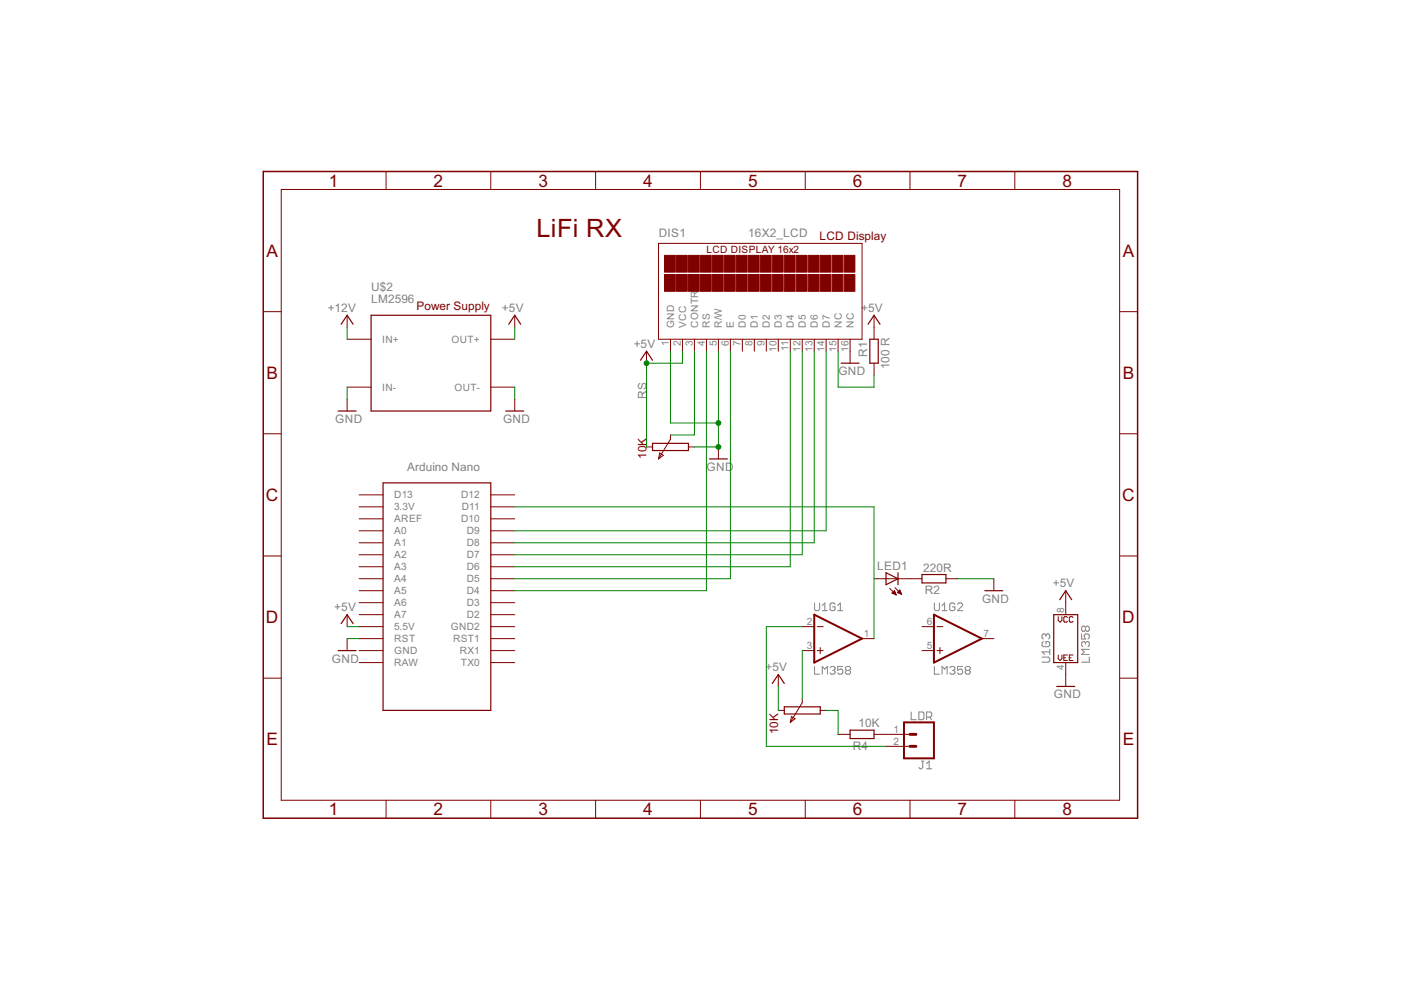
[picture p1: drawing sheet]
<svg xmlns="http://www.w3.org/2000/svg" width="297mm" height="210mm" viewBox="0 0 297 210" stroke-linecap="round" stroke-linejoin="round" font-family="sans-serif">
<g fill="none" stroke="#808080" stroke-width=".21">
<path d="M172.7 127.8v1.4l.3 .3h.5l.3-.3v-1.4M174.3 129.5h1.1M174.3 128.4l.6-.6v1.7M177.1 128.1l-.3-.3h-.5l-.3 .3v1.1l.3 .3h.5l.3-.3v-.5h-.6M177.6 129.5h1.1M177.6 128.4l.6-.6v1.7M198.1 127.8v1.4l.3 .3h.5l.3-.3v-1.4M199.7 129.5h1.1M199.7 128.4l.6-.6v1.7M202.5 128.1l-.3-.3h-.6l-.2 .3v1.1l.2 .3h.6l.3-.3v-.5h-.6M203 128.1l.3-.3h.5l.3 .3v.3l-1.1 1.1h1.1M220.9 139.3h1.4l.3 .3v.5l-.3 .3h-1.4"/>
<path d="M221.2 136l-.3 .3v.6l.3 .2h1.1l.3-.2v-.6l-.3-.3h-.5v.6M221.8 134.7l.2-.3h.3l.3 .3v.5l-.3 .3M221.8 134.7l-.3-.3h-.3l-.3 .3v.5l.3 .3M221.8 134.7v.2M222.6 137.7v1.1M222.6 138.2h-1.7l.6 .6M229.3 134.4v1.1h.8l-.2-.6v-.2l.2-.3h.6l.2 .3v.5l-.2 .3M230.1 136.3l-.2-.3h-.3l-.3 .3v.6l.3 .2M230.1 136.3l.3-.3h.3l.2 .3v.6l-.2 .2M230.1 133l.3-.2h.3l.2 .2v.6l-.2 .3h-.3l-.3-.3M230.1 133l-.2-.2h-.3l-.3 .2v.6l.3 .3h.3l.2-.3M230.1 133v.6"/>
<path d="M230.1 136.3v.3M230.9 139.3v1.1h-1.6M230.9 137.7h-1.6l.6 .5-.6 .6h1.6M172.7 141.3v1.6h1.1M174.3 142.9v-1.6l.6 .6 .5-.6v1.6M176 141.6l.3-.3h.5l.3 .3v.3l-.3 .2M176.5 142.1h.3M176.8 142.1l.3 .3v.3l-.3 .2h-.5l-.3-.2M178.7 141.3h-1.1v.8l.6-.2h.2l.3 .2v.6l-.3 .2h-.5l-.3-.2M179.5 142.1l-.3 .3v.3l.3 .2h.6l.2-.2v-.3l-.2-.3M179.5 142.1l-.3-.2v-.3l.3-.3h.6l.2 .3v.3l-.2 .2M179.5 142.1h.6"/>
<path d="M193.2 151v1.6h1.1M194.8 151h.8l.3 .2v1.1l-.3 .3h-.8zM196.4 152h.9l.2-.2v-.6l-.2-.2h-.9v1.6M197 152l.5 .6M198.1 141.3v1.6h1.1M199.7 142.9v-1.6l.6 .6 .5-.6v1.6M201.4 141.6l.2-.3h.6l.3 .3v.3l-.3 .2M201.9 142.1h.3M202.2 142.1l.3 .3v.3l-.3 .2h-.6l-.2-.2M204.1 141.3h-1.1v.8l.8-.2 .3 .2v.6l-.3 .2h-.5l-.3-.2M204.9 142.1l-.3 .3v.3l.3 .2h.6l.2-.2v-.3l-.2-.3M204.9 142.1l-.3-.2v-.3l.3-.3h.6l.2 .3v.3l-.2 .2"/>
<path d="M204.9 142.1h.6M195.4 161.4h.5M195.6 161.4v1.3l-.2 .3h-.3l-.3-.3M196.4 163h1.1M196.4 161.9l.6-.5v1.6"/>
</g>
<path d="M55.8 36.4h185.4v137.1h-185.4z" fill="none" stroke="#800000" stroke-width=".32"/>
<g fill="none" stroke="#800000" stroke-width=".21">
<path d="M81.9 36.4v3.8M104.1 36.4v3.8M126.3 36.4v3.8M148.5 36.4v3.8M170.7 36.4v3.8M192.9 36.4v3.8M215.2 36.4v3.8M59.6 40.2h177.8v129.5h-177.8zM139.6 51.6h43.2v20.3h-43.2zM55.8 66.1h3.8M73.6 71.9h5.1M73.6 66.8v2.6"/>
<path d="M104.1 71.9h5M109.1 66.8v2.6M137.1 74.5v2.5M142.2 71.9v2.6M144.7 71.9v2.6M147.2 71.9v2.6M149.8 71.9v2.6M152.3 71.9v2.6M154.9 71.9v2.6M157.4 71.9v2.6M159.9 71.9v2.6M162.5 71.9v2.6"/>
<path d="M165 71.9v2.6M167.6 71.9v2.6M170.1 71.9v2.6M172.6 71.9v2.6M175.2 71.9v2.6M177.7 71.9v2.6M180.2 71.9v5.1M185.3 66.8v5.1M185.3 77v2.5M237.4 66.1h3.8M55.8 92h3.8M73.6 84.6v2.5"/>
<path d="M73.6 82.1h5.1M104.1 82.1h5M109.1 84.6v2.5M137.1 94.8h1.2M139.9 96l.7 .5-1 .8zM142.2 92.2v.9l-2.6 4.2M146 94.8h1.2M152.3 94.8v2.5M237.4 92h3.8M55.8 117.9h3.8M76.1 107.5h5.1M76.1 110h5.1"/>
<path d="M76.1 117.6h5.1M76.1 115.1h5.1M76.1 112.5h5.1M76.1 104.9h5.1M104.1 107.5h5M104.1 110h5M104.1 117.6h5M104.1 115.1h5M104.1 112.5h5M104.1 104.9h5M237.4 117.9h3.8M73.6 130.3v2.6"/>
<path d="M73.6 135.4v2.5M76.1 137.9h5.1M76.1 135.4h5.1M76.1 132.9h5.1M76.1 130.3h5.1M76.1 127.8h5.1M76.1 125.2h5.1M76.1 122.7h5.1M76.1 120.2h5.1M104.1 137.9h5M104.1 135.4h5M104.1 132.9h5"/>
<path d="M104.1 130.3h5M104.1 127.8h5M104.1 125.2h5M104.1 122.7h5M104.1 120.2h5M170.1 137.9h2.5M170.1 132.9h2.5M173.3 137.9h1.2M173.3 132.9h1.2M173.9 137.3v1.3M182.8 135.4h2.5M185.3 122.7h10.2"/>
<path d="M188.6 124.7l1.4 1.4M189.1 125.8l.9 .3M189.1 125.7h.7M189.3 125.6h.5M189.4 125.8h.5M189.4 125.5h.3M189.5 125.4h.2M189.6 125.2h.1M189.6 125.2l-.5 .6M189.6 125.2l.4 .9M189.6 126h.3M189.8 124.6l1.4 1.4"/>
<path d="M189.9 126.1h.1M190.3 125.6l.9 .4M190.3 125.6h.7M190.4 125.5h.5M190.5 125.7h.6M190.5 125.4h.4M190.6 125.2h.2M190.8 125.1l-.5 .5M190.8 125.1l.4 .9M190.8 125.1h.1M190.8 125.8h.3M191.1 126h.1"/>
<path d="M195.5 137.9h2.5M195.5 132.9h2.5M198.6 137.9h1.3M198.6 132.9h1.3M199.3 137.3v1.3M200.6 122.7h2.5M208.2 135.4h2.5M210.7 122.7v2.5M224.4 130.7v.8l.4 .4 .3-.4v-.8M224.4 138.9v.8l.4 .3 .3-.3v-.8M225.6 139.5h.3M226 125.2v5.1"/>
<path d="M226.3 138.9h-.7v1.1h.7M226.3 130.9l-.2-.2h-.4l-.1 .2v.8l.1 .2h.4l.2-.2M226.7 139.5h.4M227.5 138.9h-.8v1.1h.8M227.5 130.9l-.2-.2h-.4l-.2 .2v.8l.2 .2h.4l.2-.2M55.8 143.8h3.8M76.1 140.5h5.1M104.1 140.5h5M165 143v2.5M165 150.6h1.3M167.8 151.9l.8 .5-1 .8zM170.1 148.1v.9l-2.5 4.2"/>
<path d="M173.9 150.6h1.3M177.7 155.7h2.5M185.3 155.7h7.6M187.9 158.2h5M226 140.5v5M237.4 143.8h3.8M81.9 169.7v3.8M104.1 169.7v3.8M126.3 169.7v3.8M148.5 169.7v3.8M170.7 169.7v3.8M192.9 169.7v3.8"/>
<path d="M215.2 169.7v3.8"/>
</g>
<g fill="#800000" stroke="#800000" stroke-width=".21">
<path d="M140.9 54.1h2.3v3.6h-2.3z"/>
<path d="M140.9 58.2h2.3v3.6h-2.3z"/>
<path d="M143.4 54.1h2.3v3.6h-2.3z"/>
<path d="M143.4 58.2h2.3v3.6h-2.3z"/>
<path d="M146 54.1h2.3v3.6h-2.3z"/>
<path d="M146 58.2h2.3v3.6h-2.3z"/>
<path d="M148.5 54.1h2.3v3.6h-2.3z"/>
<path d="M148.5 58.2h2.3v3.6h-2.3z"/>
<path d="M151 54.1h2.3v3.6h-2.3z"/>
<path d="M151 58.2h2.3v3.6h-2.3z"/>
<path d="M153.6 54.1h2.3v3.6h-2.3z"/>
<path d="M153.6 58.2h2.3v3.6h-2.3z"/>
<path d="M156.1 54.1h2.3v3.6h-2.3z"/>
<path d="M156.1 58.2h2.3v3.6h-2.3z"/>
<path d="M158.7 54.1h2.3v3.6h-2.3z"/>
<path d="M158.7 58.2h2.3v3.6h-2.3z"/>
<path d="M161.2 54.1h2.3v3.6h-2.3z"/>
<path d="M161.2 58.2h2.3v3.6h-2.3z"/>
<path d="M163.7 54.1h2.3v3.6h-2.3z"/>
<path d="M163.7 58.2h2.3v3.6h-2.3z"/>
<path d="M166.3 54.1h2.3v3.6h-2.3z"/>
<path d="M166.3 58.2h2.3v3.6h-2.3z"/>
<path d="M168.8 54.1h2.3v3.6h-2.3z"/>
<path d="M168.8 58.2h2.3v3.6h-2.3z"/>
<path d="M171.4 54.1h2.3v3.6h-2.3z"/>
<path d="M171.4 58.2h2.3v3.6h-2.3z"/>
<path d="M173.9 54.1h2.3v3.6h-2.3z"/>
<path d="M173.9 58.2h2.3v3.6h-2.3z"/>
<path d="M176.4 54.1h2.3v3.6h-2.3z"/>
<path d="M176.4 58.2h2.3v3.6h-2.3z"/>
<path d="M179 54.1h2.3v3.6h-2.3z"/>
<path d="M179 58.2h2.3v3.6h-2.3z"/>
</g>
<g fill="none" stroke="#800000" stroke-width=".25">
<path d="M72.3 68.7l1.3-1.9 1.3 1.9M78.7 66.8h25.4v20.3h-25.4zM107.9 68.7l1.2-1.9 1.3 1.9M135.8 76.4l1.3-1.9 1.2 1.9M178.3 77h3.8M184 68.7l1.3-1.9 1.3 1.9M184.4 71.9h1.8v5.1h-1.8zM71.7 87.1h3.8M107.2 87.1h3.8M138.3 94h7.7v1.5h-7.7zM150.4 97.3h3.8M81.2 102.4h22.9v48.2h-22.9z"/>
<path d="M71.7 137.9h3.8M72.3 132.2l1.3-1.9 1.3 1.9M187.9 121.4l2.5 1.3-2.5 1.3zM190.4 121.4v2.6M195.5 121.8h5.1v1.8h-5.1zM208.8 125.2h3.8M223.4 130.3h5.1v10.2h-5.1zM224.7 127.1l1.3-1.9 1.2 1.9M163.7 144.9l1.3-1.9 1.3 1.9M166.3 149.9h7.6v1.5h-7.6zM180.2 154.8h5.1v1.8h-5.1zM224 145.5h3.9"/>
</g>
<path d="M172.6 130.3l10.2 5.1-10.2 5.1zM198 130.3l10.2 5.1-10.2 5.1zM191.7 153.2h6.3v7.6h-6.3z" fill="none" stroke="#800000" stroke-width=".42"/>
<path d="M192.9 158.2h1.3M192.9 155.7h1.3" fill="none" stroke="#800000" stroke-width=".61"/>
<g fill="none" stroke="#008000" stroke-width=".21">
<path d="M73.6 69.4v2.5M109.1 69.4v2.5M142.2 74.5v15.2h10.1M144.7 74.5v2.5h-7.6v17.8M147.2 74.5v17.7h-5M149.8 74.5v50.7h-40.7M152.3 74.5v20.3h-5.1M154.9 74.5v48.2h-45.8M167.6 74.5v45.7h-58.5M170.1 74.5v43.1h-61M172.6 74.5v40.6h-63.5M175.2 74.5v38h-66.1"/>
<path d="M177.7 74.5v7.6h7.6v-2.6M73.6 82.1v2.5M109.1 82.1v2.5M109.1 107.5h76.2v27.9M73.6 132.9h2.5M73.6 135.4h2.5M170.1 132.9h-7.6v25.3h25.4M170.1 137.9v10.2M203.1 122.7h7.6M165 145.5v5.1M175.2 150.6h2.5v5.1"/>
</g>
<g fill="#008000" stroke="#008000" stroke-width=".21">
<circle cx="137.1" cy="77" r=".51"/>
<circle cx="152.3" cy="89.7" r=".51"/>
<circle cx="152.3" cy="94.8" r=".51"/>
</g>
<text font-size="6" fill="#800000" x="113.7" y="50.3">LiFi RX</text>
<g font-size="4.1" fill="#800000">
<text x="69.7" y="39.6">1</text>
<text x="91.9" y="39.6">2</text>
<text x="114.2" y="39.6">3</text>
<text x="136.4" y="39.6">4</text>
<text x="158.6" y="39.6">5</text>
<text x="180.8" y="39.6">6</text>
<text x="203" y="39.6">7</text>
<text x="225.3" y="39.6">8</text>
<text x="56.5" y="54.4">A</text>
<text x="238.1" y="54.4">A</text>
<text x="56.5" y="80.3">B</text>
<text x="238.1" y="80.3">B</text>
<text x="56.4" y="106.2">C</text>
<text x="237.9" y="106.2">C</text>
<text x="56.4" y="132.1">D</text>
<text x="237.9" y="132.1">D</text>
<text x="56.5" y="158">E</text>
<text x="238.1" y="158">E</text>
<text x="69.7" y="172.9">1</text>
<text x="91.9" y="172.9">2</text>
<text x="114.2" y="172.9">3</text>
<text x="136.4" y="172.9">4</text>
<text x="158.6" y="172.9">5</text>
<text x="180.8" y="172.9">6</text>
<text x="203" y="172.9">7</text>
<text x="225.3" y="172.9">8</text>
</g>
<g font-size="2.8" fill="#808080">
<text x="139.7" y="50.3">DIS1</text>
<text x="158.7" y="50.3">16X2_LCD</text>
<text x="78.7" y="64.3">LM2596</text>
<text x="78.7" y="61.8">U$2</text>
<text x="69.5" y="66.1">+12V</text>
<text x="106.4" y="66.1">+5V</text>
<text x="182.6" y="66.1">+5V</text>
<text x="134.4" y="73.7">+5V</text>
<text x="183.8" y="75.7" transform="rotate(-90 183.8 75.7)">R1</text>
<text x="177.7" y="79.5">GND</text>
<text x="188.6" y="78.3" transform="rotate(-90 188.6 78.3)">100 R</text>
<text x="71.1" y="89.7">GND</text>
<text x="106.6" y="89.7">GND</text>
<text x="137.1" y="84.6" transform="rotate(-90 137.1 84.6)">RS</text>
<text x="86.3" y="99.8">Arduino Nano</text>
<text x="149.8" y="99.8">GND</text>
<text x="186" y="120.9">LED1</text>
<text x="195.8" y="121.2">220R</text>
<text x="196.1" y="126">R2</text>
<text x="223.2" y="124.5">+5V</text>
<text x="70.9" y="129.6">+5V</text>
<text x="208.2" y="127.8">GND</text>
<text x="70.4" y="140.5">GND</text>
<text x="162.3" y="142.3">+5V</text>
<text x="223.5" y="148.1">GND</text>
<text x="182" y="154.2">10K</text>
<text x="180.8" y="159">R4</text>
</g>
<g font-size="2.8" fill="#800000">
<text x="173.7" y="50.8">LCD Display</text>
<text x="88.3" y="65.8">Power Supply</text>
<text x="137.1" y="97.3" transform="rotate(-90 137.1 97.3)">10K</text>
<text x="165" y="155.7" transform="rotate(-90 165 155.7)">10K</text>
</g>
<text font-size="2.4" fill="#800000" x="149.8" y="53.6">LCD DISPLAY 16x2</text>
<g font-size="2.4" fill="#808080">
<text x="142.9" y="69.5" transform="rotate(-90 142.9 69.5)">GND</text>
<text x="145.5" y="69.5" transform="rotate(-90 145.5 69.5)">VCC</text>
<text x="148" y="69.5" transform="rotate(-90 148 69.5)">CONTR</text>
<text x="150.5" y="69.5" transform="rotate(-90 150.5 69.5)">RS</text>
<text x="153.1" y="69.5" transform="rotate(-90 153.1 69.5)">R/W</text>
<text x="155.6" y="69.5" transform="rotate(-90 155.6 69.5)">E</text>
<text x="158.2" y="69.5" transform="rotate(-90 158.2 69.5)">D0</text>
<text x="160.7" y="69.5" transform="rotate(-90 160.7 69.5)">D1</text>
<text x="163.2" y="69.5" transform="rotate(-90 163.2 69.5)">D2</text>
<text x="165.8" y="69.5" transform="rotate(-90 165.8 69.5)">D3</text>
<text x="168.3" y="69.5" transform="rotate(-90 168.3 69.5)">D4</text>
<text x="170.8" y="69.5" transform="rotate(-90 170.8 69.5)">D5</text>
<text x="173.4" y="69.5" transform="rotate(-90 173.4 69.5)">D6</text>
<text x="175.9" y="69.5" transform="rotate(-90 175.9 69.5)">D7</text>
<text x="178.5" y="69.5" transform="rotate(-90 178.5 69.5)">NC</text>
<text x="181" y="69.5" transform="rotate(-90 181 69.5)">NC</text>
<text x="81" y="72.7">IN+</text>
<text x="95.7" y="72.7">OUT+</text>
<text x="141.8" y="73.5" transform="rotate(-90 141.8 73.5)">1</text>
<text x="144.3" y="73.5" transform="rotate(-90 144.3 73.5)">2</text>
<text x="146.9" y="73.5" transform="rotate(-90 146.9 73.5)">3</text>
<text x="149.4" y="73.5" transform="rotate(-90 149.4 73.5)">4</text>
<text x="152" y="73.5" transform="rotate(-90 152 73.5)">5</text>
<text x="154.5" y="73.5" transform="rotate(-90 154.5 73.5)">6</text>
<text x="157" y="73.5" transform="rotate(-90 157 73.5)">7</text>
<text x="159.6" y="73.5" transform="rotate(-90 159.6 73.5)">8</text>
<text x="162.1" y="73.5" transform="rotate(-90 162.1 73.5)">9</text>
<text x="164.7" y="74.6" transform="rotate(-90 164.7 74.6)">10</text>
<text x="167.2" y="74.5" transform="rotate(-90 167.2 74.5)">11</text>
<text x="169.7" y="74.6" transform="rotate(-90 169.7 74.6)">12</text>
<text x="172.3" y="74.6" transform="rotate(-90 172.3 74.6)">13</text>
<text x="174.8" y="74.6" transform="rotate(-90 174.8 74.6)">14</text>
<text x="177.3" y="74.6" transform="rotate(-90 177.3 74.6)">15</text>
<text x="179.9" y="74.6" transform="rotate(-90 179.9 74.6)">16</text>
<text x="81" y="82.8">IN-</text>
<text x="96.4" y="82.8">OUT-</text>
<text x="83.6" y="105.7">D13</text>
<text x="97.8" y="105.7">D12</text>
<text x="83.5" y="108.2">3.3V</text>
<text x="83.6" y="110.8">AREF</text>
<text x="83.6" y="113.3">A0</text>
<text x="97.8" y="110.8">D10</text>
<text x="97.9" y="108.2">D11</text>
<text x="98.9" y="113.3">D9</text>
<text x="83.6" y="118.4">A2</text>
<text x="83.6" y="115.8">A1</text>
<text x="98.9" y="118.4">D7</text>
<text x="98.9" y="115.8">D8</text>
<text x="83.6" y="120.9">A3</text>
<text x="83.6" y="123.5">A4</text>
<text x="98.9" y="123.5">D5</text>
<text x="98.9" y="120.9">D6</text>
<text x="83.6" y="131.1">A7</text>
<text x="83.6" y="128.5">A6</text>
<text x="83.6" y="126">A5</text>
<text x="98.9" y="131.1">D2</text>
<text x="98.9" y="128.5">D3</text>
<text x="98.9" y="126">D4</text>
<text x="225.6" y="130" transform="rotate(-90 225.6 130)">8</text>
<text x="83.5" y="133.6">5.5V</text>
<text x="83.6" y="136.2">RST</text>
<text x="95.6" y="133.6">GND2</text>
<text x="96" y="136.2">RST1</text>
<text x="171.1" y="137.6">3</text>
<text x="171.1" y="132.5">2</text>
<text x="183.1" y="135">1</text>
<text x="196.5" y="137.6">5</text>
<text x="196.5" y="132.5">6</text>
<text x="208.5" y="135">7</text>
<text x="83.6" y="141.2">RAW</text>
<text x="83.6" y="138.7">GND</text>
<text x="97.5" y="138.7">RX1</text>
<text x="97.7" y="141.2">TX0</text>
<text x="225.6" y="142" transform="rotate(-90 225.6 142)">4</text>
<text x="189.4" y="155.4">1</text>
<text x="189.4" y="157.9">2</text>
</g>
</svg>
